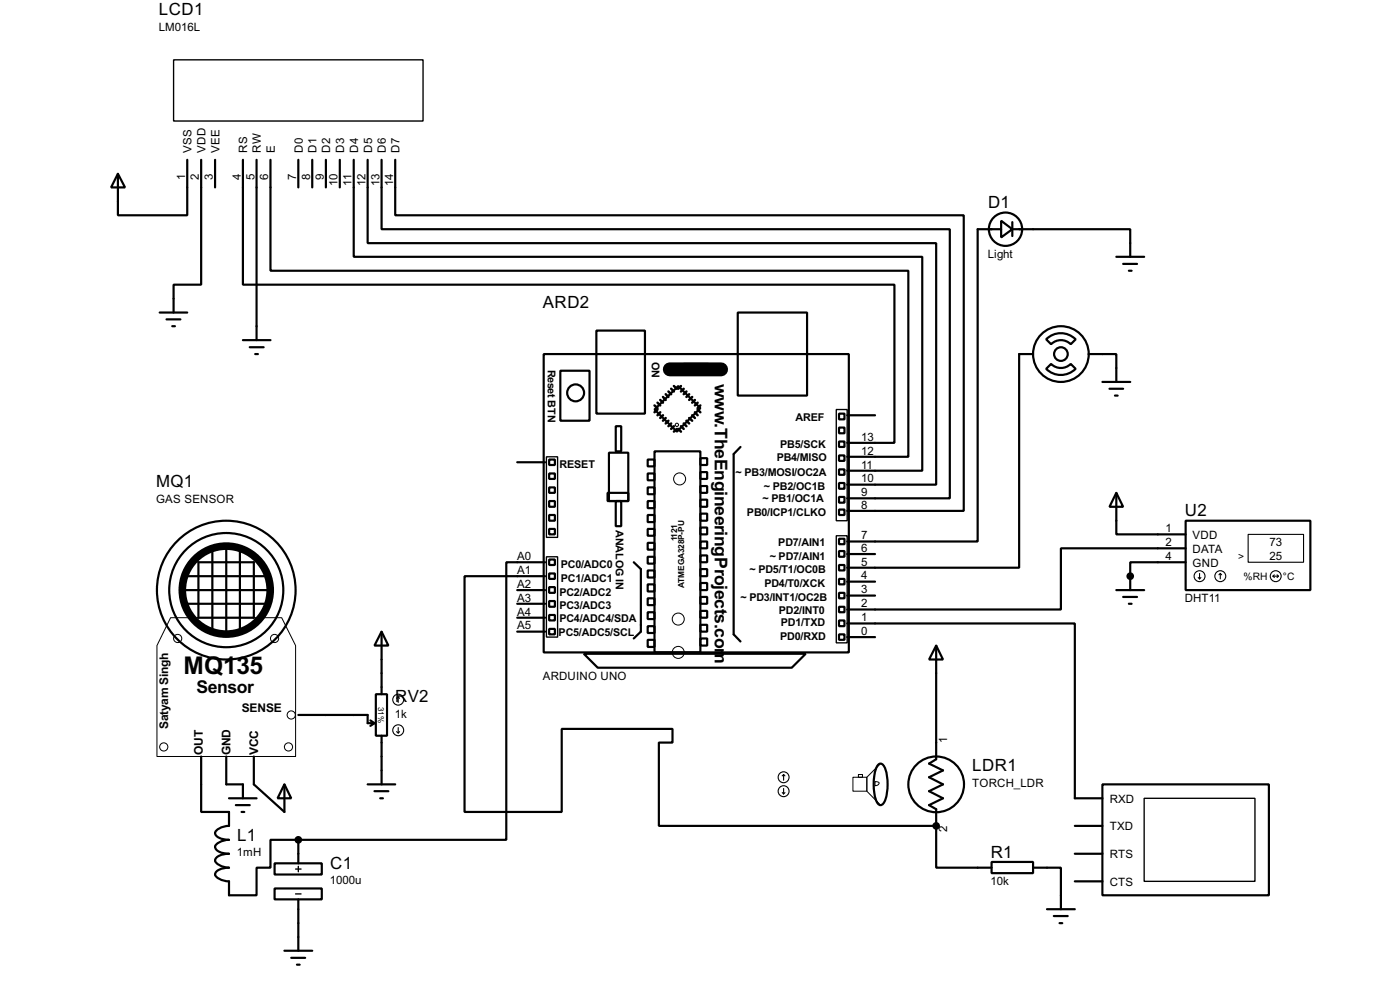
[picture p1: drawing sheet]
<svg xmlns="http://www.w3.org/2000/svg" width="256mm" height="180mm" viewBox="0 0 256 180" stroke-linecap="round" stroke-linejoin="round" font-family="sans-serif">
<g fill="none" stroke="#000" stroke-width=".4">
<path d="M21.6 31.8l1.3 2.5h-2.5zM34.3 29.3v10.1h-12.7v-7.6M36.9 29.3v22.8h-5.1v5.1M39.4 29.3v5M44.5 29.3v22.8h119.4v29h-8.7M47 29.3v33M49.6 29.3v20.3h116.8v34h-11.2M54.7 29.3v5M57.2 29.3v5M59.7 29.3v5M62.3 29.3v5M64.8 29.3v17.7h104.2v39.2h-13.8"/>
<path d="M67.4 29.3v15.2h104.1v44.2h-16.3M69.9 29.3v12.7h104.1v49.2h-18.8M72.4 29.3v10.1h104.2v54.1h-21.4M29.3 57.2h5M30.5 58.5h2.6M31.6 59.7h.5M135.2 57.2h12.7v15.2h-12.7zM183.4 40.4l2.1 1.6-2.1 1.5zM183.4 42h-4.3v57.1h-23.9M185.5 42h21.6v5M185.5 40.7v2.5M204.5 47h5.1"/>
<path d="M205.8 48.3h2.5M206.8 49.6h.5M44.5 62.3h5.1M45.8 63.6h2.5M46.8 64.8h.5M99.6 64.8h55.9v54.6h-55.9zM102.7 67.9h5.3v9.1h-5.3zM109.3 60.5h8.9v15.2h-8.9zM112.8 78h1v4.6h-1zM119.9 75l4.4-4.3 4 4-4.3 4.3zM125.3 66.6h4.5v2h-4.5zM153.7 75.7h1v1.1h-1z"/>
<path d="M153.7 78.3h1v1h-1zM155.2 76h5.1M189.3 64.8h-2.6v39.1h-31.5M191.7 67.5l.9-.9a2.54 2.54 0 0 0 3.6 0l.9 .9a3.8 3.8 0 0 1-5.4 0zM191.7 62.1a3.8 3.8 0 0 1 5.4 0l-.9 .9a2.54 2.54 0 0 0-3.6 0zM199.4 64.8h5.1v5.1M202 69.9h5.1M203.3 71.2h2.5M204.3 72.4h.5M94.8 84.6h5.1M100.6 86.7h1.1v1h-1.1zM100.6 91.7h1.1v1.1h-1.1z"/>
<path d="M100.6 96.8h1.1v1h-1.1zM100.6 94.3h1.1v1h-1.1zM100.6 89.2h1.1v1h-1.1zM100.6 84.1h1.1v1h-1.1zM111.3 90.2h3.8v1.5h-3.8zM111.6 82.9h3.5v8.8h-3.5zM112.8 91.7h1v4.6h-1zM118.7 84.1h1.2v1.3h-1.2zM118.7 86.7h1.2v1.2h-1.2zM118.7 89.2h1.2v1.3h-1.2zM118.7 91.7h1.2v1.3h-1.2zM118.7 94.3h1.2v1.3h-1.2z"/>
<path d="M118.7 96.8h1.2v1.3h-1.2zM118.7 99.4h1.2v1.2h-1.2zM119.9 82.6h8.4v36.8h-8.4zM128.3 83.9h1.3v1.2h-1.3zM128.3 86.4h1.3v1.3h-1.3zM128.3 89h1.3v1.2h-1.3zM128.3 91.5h1.3v1.3h-1.3zM128.3 94h1.3v1.3h-1.3zM128.3 96.6h1.3v1.2h-1.3zM128.3 99.1h1.3v1.3h-1.3zM135.7 81.8l-1.3 1.3v33l1.3 1.3M153.7 80.8h1v1h-1z"/>
<path d="M153.7 83.4h1v1h-1zM153.7 85.9h1v1h-1zM153.7 88.4h1v1.1h-1zM153.7 91h1v1h-1zM153.7 93.3h1v1h-1zM153.7 98.6h1v1h-1zM204.5 90.2l1.3 2.6h-2.5zM204.5 90.2v7.6h12.7M217.2 95.3h22.9v12.7h-22.9zM33.8 108h15.3M33.8 110.5h15.3M33.8 105.5h15.3"/>
<path d="M36.4 102.9h10.1v10.2h-10.1zM38.9 100.4v15.2M41.5 100.4v15.2M44 100.4v15.2M69.9 115.6l1.3 2.6h-2.6zM69.9 115.6v11.5M94.8 108h5.1M94.8 110.5h5.1M94.8 113.1h5.1M94.8 115.6h5.1M99.9 102.9h-7.1v50.8h-38.1M99.9 105.5h-14.8v43.1h17.8v-15.2h20.3v2.5h-2.5v15.3h50.8"/>
<path d="M100.6 102.4h1.1v1h-1.1zM100.6 105h1.1v1h-1.1zM100.6 107.5h1.1v1h-1.1zM100.6 110h1.1v1.1h-1.1zM100.6 112.6h1.1v1h-1.1zM100.6 115.1h1.1v1h-1.1zM107 119.7h40.6l-2.5 2.5h-35.6zM116.1 102.9l1.3 1.3v11.4l-1.3 1.3M118.7 101.9h1.2v1.3h-1.2zM118.7 104.4h1.2v1.3h-1.2zM118.7 107h1.2v1.3h-1.2zM118.7 109.5h1.2v1.3h-1.2z"/>
<path d="M118.7 112.1h1.2v1.2h-1.2zM118.7 114.6h1.2v1.3h-1.2zM118.7 117.1h1.2v1.3h-1.2zM128.3 101.7h1.3v1.2h-1.3zM128.3 104.2h1.3v1.3h-1.3zM128.3 106.7h1.3v1.3h-1.3zM128.3 109.3h1.3v1.2h-1.3zM128.3 111.8h1.3v1.3h-1.3zM128.3 114.4h1.3v1.2h-1.3zM128.3 116.9h1.3v1.3h-1.3zM153.7 100.9h1v1h-1zM153.7 103.4h1v1h-1z"/>
<path d="M153.7 106h1v1h-1zM153.7 108.5h1v1h-1zM153.7 111.1h1v1h-1zM153.7 113.6h1v1h-1zM153.7 116.1h1v1h-1zM155.2 114.1h41.7v32h5.1M155.2 116.6h5.1M155.2 109h5.1M155.2 106.5h5.1M155.2 101.4h5.1M171.5 118.2l1.3 2.5h-2.6zM171.5 118.2v20.8l-1.3 .8 2.6 1.2-2.6 1.3 2.6 1.3-2.6 1.2 2.6 1.3-2.6 1.3 1.3 .7v3.1"/>
<path d="M204.5 108h5.1M205.8 109.3h2.5M206.8 110.5h.5M217.2 102.9h-10.1v5.1M217.2 100.4h-22.8v11.2h-39.2M36.9 138.5v10.1h5.1v2.6a2.61 2.61 0 0 0-2.6 1.3 1.47 1.47 0 0 0 1.3 1l1.3 .2a2.68 2.68 0 0 0-2.6 1.3 1.47 1.47 0 0 0 1.3 1.1l1.3 .2a3.2 3.2 0 0 0-2.5 .8 .89 .89 0 0 0 .7 1.2l1.1 .4 .7 .1a3.2 3.2 0 0 0-2.5 .9 .86 .86 0 0 0 .7 1.2l1.1 .3 .7 .1v2.6h5v-5.1h2.6v-5.1h5.1M41.5 138.5v5.1h3v2.5M46.5 138.5v5.1l5.6 5v-5M54.7 130.9h12.7v1.5h1.2M67.9 131.9l.7 .5M68.6 132.4l-.7 .5M68.9 127.1h2v7.6h-2z"/>
<path d="M69.9 134.7v8.9M161 139.8h.3a1.55 1.55 0 0 1 1 1.4 8.8 8.8 0 0 1-.4 5.8l-.6 .4a1.56 1.56 0 0 1-1-1.5 9 9 0 0 1 .4-5.8zM42 146.1h5M43.2 147.4h2.6M44.3 148.6h.5M50.3 158h8.7v2.1h-8.7zM52.1 143.6l1.3 2.5h-2.5zM54.7 153.7v4.3M67.4 143.6h5M68.6 144.8h2.6M69.7 146.1h.5M171.5 151.2v7.6h10.2"/>
<path d="M181.7 157.8h7.6v2h-7.6zM189.3 158.8h5.1v7.6M196.9 156.3h5.1M196.9 151.2h5.1M202 143.6h30.5v20.3h-30.5zM50.3 162.6h8.7v2h-8.7zM52.1 174h5.1M53.4 175.3h2.5M54.4 176.6h.5M54.7 164.6v9.4M191.8 166.4h5.1M193.1 167.7h2.5"/>
<path d="M194.1 169h.5M196.9 161.3h5.1"/>
<circle cx="184.2" cy="42" r="3.1"/>
<circle cx="105.4" cy="71.9" r="1.55"/>
<circle cx="194.3" cy="64.8" r="5.1"/>
<circle cx="194.3" cy="64.8" r="1.25"/>
<circle cx="41.4" cy="108" r="12.7"/>
<circle cx="41.4" cy="108" r="10.5"/>
<circle cx="171.5" cy="143.6" r="5.1"/>
</g>
<g fill="#000">
<circle cx="207.1" cy="105.5" r=".2"/>
<circle cx="54.7" cy="153.7" r=".2"/>
<circle cx="171.5" cy="151.2" r=".2"/>
</g>
<path d="M31.8 11h45.7v11.2h-45.7zM153.2 75h2v20.3h-2zM100.1 83.6h2.1v14.8h-2.1zM153.2 98.1h2v19.6h-2zM100.1 101.9h2.1v14.7h-2.1zM54.2 159.1h1M54.7 158.6v1M209.6 146.1h20.3v15.2h-20.3zM54.2 163.6h1" fill="none" stroke="#000" stroke-width=".25"/>
<g fill="none" stroke="#000" stroke-width=".2">
<path d="M228.7 97.8h10.1v5.1h-10.1zM219.5 105.7l.3 .3M219.8 105v1M220 105.7l-.2 .3M223.6 105l-.3 .2M223.6 105l.2 .2M223.6 105v1M233.2 105.5h1M233.2 105.5l.3 .2M233.5 105.2l-.3 .3M234 105.2l.2 .3M234.2 105.5l-.2 .2"/>
<path d="M72.7 133.9l.3 .3M73 127.6l.2 .2M73 127.6l-.3 .2M73 127.6v1M73 133.2v1M73.2 133.9l-.2 .3M143.3 145.1l.3 .2M143.6 141.8l-.3 .2M143.6 141.8l.2 .2M143.6 141.8v1M143.6 144.3v1M143.8 145.1l-.2 .2"/>
<circle cx="219.7" cy="105.5" r="1"/>
<circle cx="223.5" cy="105.5" r="1"/>
<circle cx="233.7" cy="105.5" r="1"/>
<circle cx="72.9" cy="128.1" r="1"/>
<circle cx="72.9" cy="133.7" r="1"/>
<circle cx="143.5" cy="142.3" r="1"/>
<circle cx="143.5" cy="144.8" r="1"/>
</g>
<g fill="#000" stroke="#000" stroke-width=".4">
<circle cx="207" cy="105.5" r=".5"/>
<circle cx="54.6" cy="153.7" r=".5"/>
<circle cx="171.5" cy="151.2" r=".5"/>
</g>
<g fill="none" stroke="#000" stroke-width=".18">
<path d="M31.3 113.1h20.3l2.6 5.1v20.3h-25.4v-20.3zM161 139.8a5.2 5.2 0 0 0-.9 3.8 5.2 5.2 0 0 0 .9 3.7l.3 .1-2.5-2.6v-2.5l2.5-2.5zM156.3 142.3h2.5v2.5h-2.5zM157.3 141.8h.7v.5h-.7zM160.3 143.1l.7 .1 .1 .1a.66 .66 0 0 1-.8 .5z"/>
<circle cx="124" cy="77.8" r=".3"/>
<circle cx="124.5" cy="87.7" r="1.1"/>
<circle cx="32.5" cy="116.9" r=".75"/>
<circle cx="50.3" cy="116.9" r=".75"/>
<circle cx="124.2" cy="113.3" r="1.1"/>
<circle cx="124.2" cy="119.4" r="1.1"/>
<circle cx="30" cy="136.7" r=".75"/>
<circle cx="52.8" cy="136.7" r=".75"/>
<circle cx="53.3" cy="130.9" r=".75"/>
</g>
<circle cx="41.4" cy="108" r="8.1" fill="none" stroke="#000" stroke-width="1.4"/>
<path d="M122.7 67.6h9.4" fill="none" stroke="#000" stroke-width="2.6"/>
<g fill="none" stroke="#000" stroke-width=".45">
<path d="M119.9 74.2l.6 .5M120.5 73.7l.5 .5M120.5 75l-.6 .5M121 73.2l.5 .5M121 75.5l-.5 .5M121.5 72.7l.5 .5M121.5 76l-.5 .5M122 72.2l.5 .5M122 76.5l-.5 .5M122.5 71.7l.5 .5M122.5 77l-.5 .5M123 71.2l.5 .5"/>
<path d="M123 77.5l-.5 .5M123.5 70.7l.5 .5M123.5 78l-.5 .5M124 78.5l-.5 .5M124.3 78.5l.5 .5M124.8 78l.5 .5M124.8 70.7l-.5 .5M125.3 77.5l.5 .5M125.3 71.2l-.5 .5M125.8 77l.5 .5M125.8 71.7l-.5 .5M126.3 76.5l.5 .5"/>
<path d="M126.3 72.2l-.5 .5M126.8 76l.5 .5M126.8 72.7l-.5 .5M127.3 75.5l.5 .5M127.3 73.2l-.5 .5M127.8 75l.5 .5M127.8 73.7l-.5 .5M128.3 74.2l-.5 .5"/>
</g>
<text font-size="5" x="33.6" y="123.3">MQ135</text>
<g font-size="3.6">
<text x="131" y="70.3" transform="rotate(90 131 70.3)">w</text>
<text x="131" y="77.5" transform="rotate(90 131 77.5)">.TheEngineeringProjects.com</text>
<text x="36" y="126.9">Sensor</text>
</g>
<g font-size="3.5">
<text x="29.1" y="2.8">LCD1</text>
<text x="181" y="38.1">D1</text>
<text x="99.5" y="56.4">ARD2</text>
<text x="28.6" y="89.1">MQ1</text>
<text x="217.1" y="94.5">U2</text>
<text x="72.4" y="128.5">RV2</text>
<text x="178.1" y="141.2">LDR1</text>
<text x="43.5" y="153.9">L1</text>
<text x="60.5" y="159">C1</text>
<text x="181.5" y="157">R1</text>
</g>
<g font-size="2.5">
<text x="44.3" y="130.4">SENSE</text>
<text x="30.8" y="133.4" transform="rotate(-90 30.8 133.4)">Satyam Singh</text>
<text x="37.2" y="138.2" transform="rotate(-90 37.2 138.2)">OUT</text>
<text x="42.3" y="138.3" transform="rotate(-90 42.3 138.3)">GND</text>
<text x="47.3" y="138.2" transform="rotate(-90 47.3 138.2)">VCC</text>
</g>
<g font-size="2.4">
<text x="29.1" y="5.6">LM016L</text>
<text x="35.1" y="27.9" transform="rotate(-90 35.1 27.9)">VSS</text>
<text x="37.7" y="27.9" transform="rotate(-90 37.7 27.9)">VDD</text>
<text x="40.2" y="27.9" transform="rotate(-90 40.2 27.9)">VEE</text>
<text x="45.3" y="27.9" transform="rotate(-90 45.3 27.9)">RS</text>
<text x="47.8" y="27.9" transform="rotate(-90 47.8 27.9)">RW</text>
<text x="50.4" y="27.9" transform="rotate(-90 50.4 27.9)">E</text>
<text x="55.5" y="27.9" transform="rotate(-90 55.5 27.9)">D0</text>
<text x="58" y="27.9" transform="rotate(-90 58 27.9)">D1</text>
<text x="60.5" y="27.9" transform="rotate(-90 60.5 27.9)">D2</text>
<text x="63.1" y="27.9" transform="rotate(-90 63.1 27.9)">D3</text>
<text x="65.6" y="27.9" transform="rotate(-90 65.6 27.9)">D4</text>
<text x="68.2" y="27.9" transform="rotate(-90 68.2 27.9)">D5</text>
<text x="70.7" y="27.9" transform="rotate(-90 70.7 27.9)">D6</text>
<text x="73.2" y="27.9" transform="rotate(-90 73.2 27.9)">D7</text>
<text x="33.9" y="33" transform="rotate(-90 33.9 33)">1</text>
<text x="36.5" y="33" transform="rotate(-90 36.5 33)">2</text>
<text x="39" y="33" transform="rotate(-90 39 33)">3</text>
<text x="44.1" y="33" transform="rotate(-90 44.1 33)">4</text>
<text x="46.6" y="33" transform="rotate(-90 46.6 33)">5</text>
<text x="49.2" y="33" transform="rotate(-90 49.2 33)">6</text>
<text x="54.3" y="33" transform="rotate(-90 54.3 33)">7</text>
<text x="56.8" y="32.9" transform="rotate(-90 56.8 32.9)">8</text>
<text x="59.3" y="32.9" transform="rotate(-90 59.3 32.9)">9</text>
<text x="61.9" y="34.1" transform="rotate(-90 61.9 34.1)">10</text>
<text x="64.4" y="33.9" transform="rotate(-90 64.4 33.9)">11</text>
<text x="67" y="34.1" transform="rotate(-90 67 34.1)">12</text>
<text x="69.5" y="34.1" transform="rotate(-90 69.5 34.1)">13</text>
<text x="72" y="34.1" transform="rotate(-90 72 34.1)">14</text>
<text x="181" y="47.2">Light</text>
<text x="157.8" y="83.2">12</text>
<text x="157.8" y="80.7">13</text>
<text x="157.8" y="88.3">10</text>
<text x="157.8" y="85.7">11</text>
<text x="28.6" y="92">GAS SENSOR</text>
<text x="157.8" y="93.1">8</text>
<text x="157.8" y="90.8">9</text>
<text x="157.8" y="101">6</text>
<text x="157.8" y="98.7">7</text>
<text x="213.5" y="100">2</text>
<text x="213.5" y="97.4">1</text>
<text x="218.5" y="101.2">DATA</text>
<text x="218.5" y="98.6">VDD</text>
<text x="232.6" y="99.9">73</text>
<text x="94.7" y="107.6">A2</text>
<text x="94.7" y="105.1">A1</text>
<text x="94.7" y="102.5">A0</text>
<text x="157.8" y="106.1">4</text>
<text x="157.8" y="103.5">5</text>
<text x="213.5" y="102.5">4</text>
<text x="218.5" y="103.7">GND</text>
<text x="232.6" y="102.5">25</text>
<text x="94.7" y="112.7">A4</text>
<text x="94.7" y="110.1">A3</text>
<text x="157.8" y="113.7">1</text>
<text x="157.8" y="111.2">2</text>
<text x="157.8" y="108.6">3</text>
<text x="217" y="110.2">DHT11</text>
<text x="94.7" y="115.2">A5</text>
<text x="157.8" y="116.2">0</text>
<text x="99.4" y="124.4">ARDUINO UNO</text>
<text x="72.4" y="131.4">1k</text>
<text x="173.5" y="135.9" transform="rotate(-90 173.5 135.9)">1</text>
<text x="178.1" y="144.1">TORCH_LDR</text>
<text x="203.3" y="146.9">RXD</text>
<text x="173.5" y="152.3" transform="rotate(-90 173.5 152.3)">2</text>
<text x="203.3" y="152">TXD</text>
<text x="43.4" y="156.8">1mH</text>
<text x="60.5" y="161.9">1000u</text>
<text x="203.3" y="157.1">RTS</text>
<text x="181.5" y="162">10k</text>
<text x="203.3" y="162.1">CTS</text>
</g>
<g font-size="2.2">
<text x="100.4" y="67.6" transform="rotate(90 100.4 67.6)">Reset BTN</text>
<text x="119.4" y="66.2" transform="rotate(90 119.4 66.2)">ON</text>
<text x="145.7" y="77">AREF</text>
<text x="142.9" y="82.1">PB5/SCK</text>
<text x="102.5" y="85.6">RESET</text>
<text x="134.8" y="87.1">~ PB3/MOSI/OC2A</text>
<text x="140" y="89.7">~ PB2/OC1B</text>
<text x="142.3" y="84.3">PB4/MISO</text>
<text x="136.8" y="94.5">PB0/ICP1/CLKO</text>
<text x="139.7" y="92">~ PB1/OC1A</text>
<text x="112.8" y="97" transform="rotate(90 112.8 97)">ANALOG IN</text>
<text x="142.6" y="99.9">PD7/AIN1</text>
<text x="102.7" y="106.5">PC1/ADC1</text>
<text x="102.7" y="103.9">PC0/ADC0</text>
<text x="137.3" y="104.9">~ PD5/T1/OC0B</text>
<text x="140" y="107.5">PD4/T0/XCK</text>
<text x="141" y="102.4">~ PD7/AIN1</text>
<text x="102.5" y="113.8">PC4/ADC4/SDA</text>
<text x="102.5" y="111.5">PC3/ADC3</text>
<text x="102.5" y="109">PC2/ADC2</text>
<text x="135.7" y="110">~ PD3/INT1/OC2B</text>
<text x="142.7" y="112.3">PD2/INT0</text>
<text x="102.3" y="116.4">PC5/ADC5/SCL</text>
<text x="142.9" y="117.1">PD0/RXD</text>
<text x="143" y="114.6">PD1/TXD</text>
</g>
<g font-size="2.1">
<text x="226.8" y="102.4">&gt;</text>
<text x="227.8" y="106.2">%RH</text>
<text x="235" y="106.2">°C</text>
</g>
<g font-size="1.7">
<text x="124.1" y="99.1" transform="rotate(-90 124.1 99.1)">1121</text>
<text x="125.4" y="107.6" transform="rotate(-90 125.4 107.6)">ATMEGA328P-PU</text>
<text x="69.3" y="129.4" transform="rotate(90 69.3 129.4)">31%</text>
</g>
</svg>
